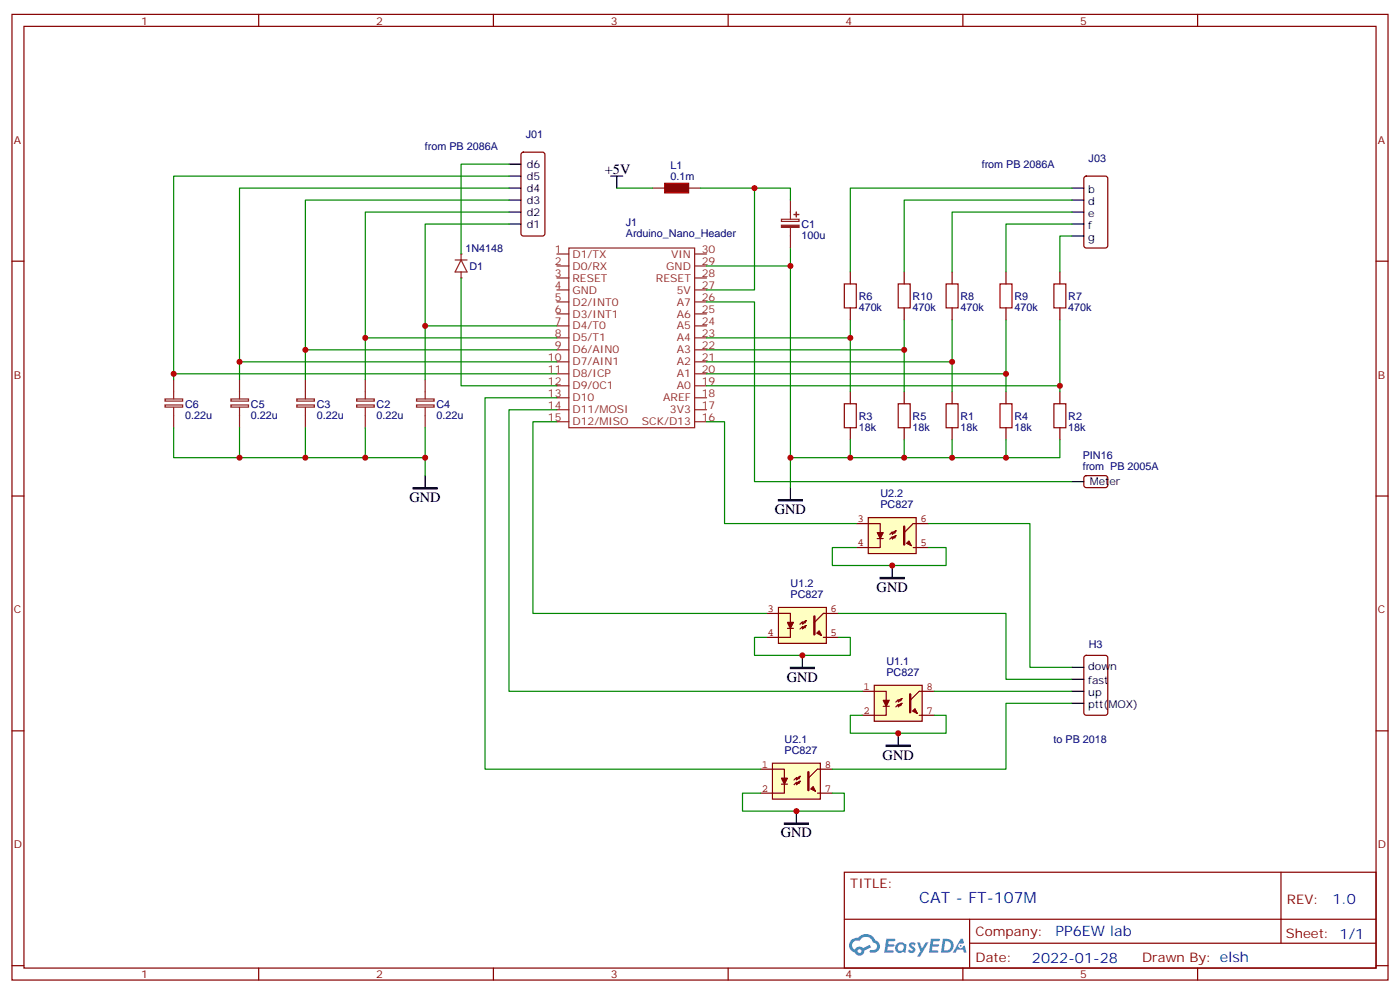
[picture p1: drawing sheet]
<svg xmlns="http://www.w3.org/2000/svg" width="412mm" height="292mm" viewBox="0 0 412 292" stroke-linecap="round" stroke-linejoin="round" font-family="sans-serif">
<g fill="none" stroke="#870000" stroke-width=".35">
<path d="M3.5 4.2h405.4v284.4h-405.4zM7.1 7.8h398.2v277.2h-398.2zM76.2 4.2v3.6M145.3 4.2v3.6M214.5 4.2v3.6M283.6 4.2v3.6M352.8 4.2v3.6M3.5 76.9h3.6M405.3 76.9h3.6M3.5 146h3.6M405.3 146h3.6M3.5 215.2h3.6"/>
<path d="M405.3 215.2h3.6M248.7 256.8h156.6v28.2h-156.6zM377.3 256.8v20.9M248.7 270.7h156.5M285.6 277.7h119.6M285.6 270.7v14.1M3.5 284.3h3.6M76.2 285v3.6M145.3 285v3.6M214.5 285v3.6M283.6 285v3.6M352.8 285v3.6"/>
<path d="M405.3 284.3h3.6"/>
</g>
<g fill="#5487ff">
<path d="M268 277.6a1.22 1.22 0 0 1 1.8 .3l-.4 .6a.47 .47 0 0 0-.4-.4 .47 .47 0 0 0-.5 .2l.2 .2a1.14 1.14 0 0 1 .8 1.8 1.14 1.14 0 0 1-1.9-.1l-.3-.1 .5-.6 .8 .4a.29 .29 0 0 0 .3-.2 .29 .29 0 0 0-.3-.3 1.04 1.04 0 0 1-.6-1.8z"/>
<path d="M261.1 276.4h2.3l.3 .2-.1 .5h-1.8l-.1 .9h1.5l.3 .4-.4 .3h-1.6l-.1 1.1 1.7 .1 .2 .3-.2 .3-2.6 .1z"/>
<path d="M274.2 276.4h2.4l.3 .2-.2 .5h-1.8l-.1 .9h1.5l.3 .4-.3 .3h-1.6l-.2 1.1 1.7 .1 .2 .3-.1 .3h-2.7z"/>
<path d="M283 276.4h.6l.4 1.3-.6 .3a.69 .69 0 0 0-1.1 .2 .69 .69 0 0 0 .5 1 .69 .69 0 0 0 .9-.6l.5-.3 .5 2.2h-.8l-.2-.8h-1.7l-.5 .8h-.9z"/>
<path d="M270.2 277.5h.7l.7 1.8 1.1-1.8h.8l-2.5 4.2h-.8l.9-1.6z"/>
<path d="M277.7 276.4l-.6 4.2h1.4a2.11 2.11 0 0 0 2.4-2.2 2.11 2.11 0 0 0-2.5-2zM278.5 277.1a1.39 1.39 0 0 1 1.6 1.5 1.39 1.39 0 0 1-1.8 1.2h-.2z"/>
<path d="M264 278a1.54 1.54 0 0 0 0 2.2 1.54 1.54 0 0 0 2.1 .1l.6 .3 .3-2.3-.1-.3h-.5a1.49 1.49 0 0 0-2.4 0zM264.3 279a.95 .95 0 0 1 1.9 0 .95 .95 0 0 1-1.9 0z"/>
<path d="M250.8 276.8a2.18 2.18 0 0 0 1 3.7 1.44 1.44 0 0 0 1.7 .9 1.44 1.44 0 0 0 1.1-1.5l2-1-.4-.7-1.9 1a1.47 1.47 0 0 0-2.5 .4 1.39 1.39 0 0 1-.6-1.9 1.39 1.39 0 0 1 2-.5 2.12 2.12 0 0 1 2.1-1.3 2.12 2.12 0 0 1 1.9 1.7 1.14 1.14 0 0 1 1.1 1.4 1.14 1.14 0 0 1-1.6 .7 .43 .43 0 0 0-.6 .4 .43 .43 0 0 0 .4 .5 1.98 1.98 0 0 0 2.6-1.3 1.98 1.98 0 0 0-1.3-2.5 3.1 3.1 0 0 0-5.2-.7l-.9 .1zM252.6 280.1a.55 .55 0 0 1 1.1 0 .55 .55 0 0 1-1.1 0z"/>
<circle cx="283" cy="278.5" r=".26"/>
</g>
<g fill="none" stroke="#8c2424" stroke-width=".35">
<path d="M192.3 55.4h3.5M202.8 55.4h3.6M232.8 58.9v5.7M164 74.8h3.6M164 78.3h3.6M167.6 73h37v52.9h-37zM204.6 74.8h3.5M204.6 78.3h3.5M230.2 64.6h5.2v.6h-5.2zM232.8 67v6M164 81.8h3.6M164 85.4h3.6"/>
<path d="M164 88.9h3.6M164 92.4h3.6M164 96h3.6M164 99.5h3.6M204.6 81.8h3.5M204.6 85.4h3.5M204.6 88.9h3.5M204.6 92.4h3.5M204.6 96h3.5M204.6 99.5h3.5M164 103h3.6M164 106.5h3.6"/>
<path d="M164 110.1h3.6M164 113.6h3.6M164 117.1h3.6M204.6 103h3.5M204.6 106.5h3.5M204.6 110.1h3.5M204.6 113.6h3.5M204.6 117.1h3.5M164 120.6h3.6M164 124.2h3.6M204.6 120.6h3.5M204.6 124.2h3.5"/>
</g>
<path d="M248.7 83.6h3.5v7.1h-3.5zM264.6 83.6h3.5v7.1h-3.5zM278.7 83.6h3.5v7.1h-3.5zM294.6 83.6h3.5v7.1h-3.5zM310.4 83.6h3.6v7.1h-3.6zM248.7 118.9h3.5v7h-3.5zM264.6 118.9h3.5v7h-3.5zM278.7 118.9h3.5v7h-3.5zM294.6 118.9h3.5v7h-3.5zM310.4 118.9h3.6v7h-3.6z" fill="none" stroke="#a10000" stroke-width=".35"/>
<g fill="none" stroke="#870000" stroke-width=".35">
<path d="M250.5 80.1v3.5M250.5 90.7v3.5M266.3 80.1v3.5M266.3 90.7v3.5M280.5 80.1v3.5M280.5 90.7v3.5M296.3 80.1v3.5M296.3 90.7v3.5M312.2 80.1v3.5M312.2 90.7v3.5M250.5 115.4v3.5M266.3 115.4v3.5"/>
<path d="M280.5 115.4v3.5M296.3 115.4v3.5M312.2 115.4v3.5M250.5 125.9v3.6M266.3 125.9v3.6M280.5 125.9v3.6M296.3 125.9v3.6M312.2 125.9v3.6"/>
</g>
<path d="M181.7 55.4h10.6M206.4 55.4h26.4v3.5M232.8 73v61.8h33.5v-5.3M312.2 94.2v19.4h-104.1M280.5 129.5v5.3h-14.2M296.3 129.5v5.3h-15.8M312.2 129.5v5.3h-15.9" fill="none" stroke="#008700" stroke-width=".35"/>
<path d="M195.8 54h7v2.8h-7z" fill="#a10000" stroke="#a10000" stroke-width=".35"/>
<g fill="#8c2424" stroke="#8c2424" stroke-width=".35">
<path d="M230.2 66.3h5.2v.7h-5.2z"/>
<path d="M233.9 63.1l1.4 .1z"/>
<path d="M234.6 62.4v1.5z"/>
</g>
<path d="M179.9 51.9h3.5M181.7 51.9v3.5" fill="none" stroke="#000" stroke-width=".35"/>
<path d="M257.5 201.8h14.1v10.6h-14.1z" fill="#ffffc2" stroke="#850000" stroke-width=".35"/>
<g fill="#850000" stroke="#850000" stroke-width=".35">
<path d="M260.2 206.2h1.7l-.8 1.8z"/>
<path d="M268.8 209.4l.7-.7 .7 1.4z"/>
</g>
<path d="M254 203.6h7.1v2.6M260.2 208h1.7M261.1 208v2.6h-7.1M265 206l.7-.3-.4 .7zM265.7 205.7l-1.1 1v-.7l-.7 .7M265.7 207.1l-.4 .7-.3-.4 .7-.3-1.1 1v-.7l-.7 .7M270.8 210.6h4.4M275.2 203.6h-4.4l-2.7 2.6" fill="none" stroke="#850000" stroke-width=".35"/>
<path d="M268.1 204.4v5.3" fill="none" stroke="#850000" stroke-width=".71"/>
<path d="M229.3 178.9h14.1v10.5h-14.1z" fill="#ffffc2" stroke="#850000" stroke-width=".35"/>
<g fill="#850000" stroke="#850000" stroke-width=".35">
<path d="M232 183.3h1.7l-.9 1.7z"/>
<path d="M240.6 186.4l.7-.7 .7 1.4z"/>
</g>
<path d="M225.8 180.6h7v2.7M232 185h1.7M232.8 185v2.7h-7M236.7 183.1l.8-.4-.4 .7zM237.5 182.7l-1.1 1.1v-.7l-.7 .7M237.5 184.1l-.4 .8-.4-.4 .8-.4-1.1 1.1v-.7l-.7 .7M242.5 187.7h4.4M246.9 180.6h-4.4l-2.6 2.7" fill="none" stroke="#850000" stroke-width=".35"/>
<path d="M239.9 181.5v5.3" fill="none" stroke="#850000" stroke-width=".71"/>
<path d="M227.5 224.7h14.2v10.6h-14.2z" fill="#ffffc2" stroke="#850000" stroke-width=".35"/>
<g fill="#850000" stroke="#850000" stroke-width=".35">
<path d="M230.2 229.1h1.8l-.9 1.8z"/>
<path d="M238.8 232.3l.7-.7 .7 1.4z"/>
</g>
<path d="M224 226.5h7.1v2.6M230.2 230.9h1.8M231.1 230.9v2.6h-7.1M235 229l.7-.4-.4 .7zM235.7 228.6l-1.1 1.1v-.7l-.7 .7M235.7 230l-.4 .7-.3-.3 .7-.4-1.1 1.1v-.7l-.7 .7M240.8 233.5h4.4M245.2 226.5h-4.4l-2.7 2.6" fill="none" stroke="#850000" stroke-width=".35"/>
<path d="M238.1 227.4v5.3" fill="none" stroke="#850000" stroke-width=".71"/>
<path d="M255.8 152.4h14.1v10.6h-14.1z" fill="#ffffc2" stroke="#850000" stroke-width=".35"/>
<g fill="#850000" stroke="#850000" stroke-width=".35">
<path d="M258.4 156.8h1.8l-.9 1.8z"/>
<path d="M267.1 160l.7-.7 .7 1.4z"/>
</g>
<path d="M252.2 154.2h7.1v2.6M258.4 158.6h1.8M259.3 158.6v2.6h-7.1M263.2 156.6l.7-.3-.3 .7zM263.9 156.3l-1 1v-.7l-.8 .7M263.9 157.7l-.3 .7-.4-.4 .7-.3-1 1v-.7l-.8 .7M273.4 154.2h-4.4l-2.7 2.6M269 161.2h4.4" fill="none" stroke="#850000" stroke-width=".35"/>
<path d="M266.3 155v5.3" fill="none" stroke="#850000" stroke-width=".71"/>
<g fill="none" stroke="#8c2424" stroke-width=".35">
<path d="M134.1 76.6h3.5M135.8 76.6l1.8 3.5h-3.5zM135.8 74.8v1.8M135.8 80.1v1.7M48.6 119.2h5.2v.7h-5.2zM48.6 117.5h5.2v.6h-5.2zM51.2 111.8v5.7M51.2 119.9v6M68 119.2h5.2v.7h-5.2zM68 117.5h5.2v.6h-5.2zM70.6 111.8v5.7M70.6 119.9v6"/>
<path d="M87.4 119.2h5.2v.7h-5.2zM87.4 117.5h5.2v.6h-5.2zM90 111.8v5.7M90 119.9v6M105.1 119.2h5.1v.7h-5.1zM105.1 117.5h5.1v.6h-5.1zM107.6 111.8v5.7M107.6 119.9v6M122.7 119.2h5.2v.7h-5.2zM122.7 117.5h5.2v.6h-5.2zM125.2 111.8v5.7M125.2 119.9v6"/>
</g>
<path d="M164 96h-38.8v15.8M164 99.5h-56.4v12.3M164 103h-74v8.8M164 106.5h-93.4v5.3M164 110.1h-112.8v1.7M51.2 125.9v8.9h74v-8.9" fill="none" stroke="#008700" stroke-width=".35"/>
<g fill="#8c2424">
<circle cx="135.8" cy="81.8" r=".18"/>
<circle cx="135.8" cy="74.8" r=".18"/>
</g>
<g fill="none" stroke="#008700" stroke-width=".35">
<path d="M149.9 58.9h-59.9v44.1M149.9 55.4h-79.3v51.1M149.9 51.9h-98.7v58.2M149.9 48.3h-14.1v26.5M222.2 55.4v30h-14.1M315.7 58.9h-49.4v21.2M315.7 55.4h-65.2v24.7M149.9 66h-24.7v30M149.9 62.4h-42.3v37.1M208.1 78.3h24.7M315.7 69.5h-3.5v10.6M315.7 66h-19.4v14.1"/>
<path d="M315.7 62.4h-35.2v17.7M135.8 81.8v31.8h28.2M208.1 88.9h14.1v52.9h93.5M250.5 94.2v5.3h-42.4M250.5 99.5v15.9M266.3 94.2v8.8h-58.2M280.5 94.2v12.3h-72.4M296.3 94.2v15.9h-88.2M164 117.1h-21.1v109.4h81.1M266.3 103v12.4M280.5 106.5v8.9M296.3 110.1v5.3"/>
<path d="M312.2 113.6v1.8M70.6 125.9v8.9M90 125.9v8.9M107.6 125.9v8.9M125.2 134.8v5.3M164 124.2h-7v56.4h68.8M164 120.6h-14.1v83h104.1M208.1 124.2h5.3v30h38.8M232.8 134.8v8.8M250.5 129.5v5.3M273.4 154.2h30v42.3h12.3M252.2 161.2h-7v5.3h33.5v-5.3h-5.3"/>
<path d="M225.8 187.7h-3.6v5.3h28.3v-5.3h-3.6M246.9 180.6h49.4v19.4h19.4M254 210.6h-3.5v5.3h28.2v-5.3h-3.5M275.2 203.6h40.5M315.7 207.1h-19.4v19.4h-51.1M224 233.5h-5.3v5.3h30v-5.3h-3.5"/>
</g>
<path d="M153.7 45l.5-.2h5.6l.7 .4v23.6l-.4 .6-5.9 .1-.7-.5v-23.5zM319.5 52.1l.5-.2h5.6l.7 .4v20l-.4 .7h-5.9l-.7-.4v-20zM319.5 140.3l.5-.2h5.9l.4 .7v2.3l-.7 .5-5.9-.1-.4-.6v-2.1zM319.5 193.2l.5-.2h5.6l.7 .4v16.5l-.4 .7h-5.9l-.7-.5v-16.4z" fill="none" stroke="#870000" stroke-width=".35"/>
<g fill="none" stroke="#000" stroke-width=".35">
<path d="M149.9 55.4h3.6M149.9 58.9h3.6M149.9 48.3h3.6M149.9 51.9h3.6M315.7 55.4h3.6M315.7 58.9h3.6M149.9 62.4h3.6M149.9 66h3.6M315.7 62.4h3.6M315.7 66h3.6M315.7 69.5h3.6M125.2 140.1v3.5"/>
<path d="M232.8 143.6v3.5M315.7 141.8h3.6M262.8 166.5v3.5M236.4 193v3.5M315.7 196.5h3.6M264.6 215.9v3.5M315.7 200h3.6M315.7 203.6h3.6M315.7 207.1h3.6M234.6 238.8v3.6"/>
</g>
<path d="M121.7 143.6h7.1v.3h-7.1zM229.3 147.1h7.1v.4h-7.1zM259.3 170h7v.4h-7zM232.8 196.5h7.1v.3h-7.1zM261.1 219.4h7v.4h-7zM231.1 242.4h7v.3h-7z" fill="#000" stroke="#000" stroke-width=".35"/>
<g fill="#c00">
<circle cx="280.5" cy="134.8" r=".88"/>
<circle cx="296.3" cy="134.8" r=".88"/>
<circle cx="312.2" cy="113.6" r=".88"/>
<circle cx="296.3" cy="110.1" r=".88"/>
<circle cx="266.3" cy="103" r=".88"/>
<circle cx="250.5" cy="99.5" r=".88"/>
<circle cx="262.8" cy="166.5" r=".88"/>
<circle cx="234.6" cy="238.8" r=".88"/>
<circle cx="266.3" cy="134.8" r=".88"/>
<circle cx="280.5" cy="106.5" r=".88"/>
<circle cx="70.6" cy="134.8" r=".88"/>
<circle cx="90" cy="134.8" r=".88"/>
<circle cx="107.6" cy="134.8" r=".88"/>
<circle cx="264.6" cy="215.9" r=".88"/>
<circle cx="236.4" cy="193" r=".88"/>
<circle cx="125.2" cy="134.8" r=".88"/>
<circle cx="232.8" cy="78.3" r=".88"/>
<circle cx="250.5" cy="134.8" r=".88"/>
<circle cx="232.8" cy="134.8" r=".88"/>
<circle cx="222.3" cy="55.4" r=".88"/>
<circle cx="125.2" cy="96" r=".88"/>
<circle cx="107.6" cy="99.5" r=".88"/>
<circle cx="90" cy="103" r=".88"/>
<circle cx="70.6" cy="106.5" r=".88"/>
<circle cx="51.2" cy="110.1" r=".88"/>
</g>
<text font-size="4.6" fill="#00f" x="270.8" y="265.8">CAT - FT-107M</text>
<g font-size="4.2">
<text x="178.2" y="51.2">+5V</text>
<text x="120.6" y="147.8">GND</text>
<text x="228.2" y="151.3">GND</text>
<text x="258.2" y="174.3">GND</text>
<text x="231.8" y="200.7">GND</text>
<text x="260" y="223.7">GND</text>
<text x="230" y="246.6">GND</text>
</g>
<g font-size="4.2" fill="#00f">
<text x="392.5" y="266.1">1.0</text>
<text x="310.9" y="275.6">PP6EW lab</text>
<text x="304" y="283.4">2022-01-28</text>
</g>
<g font-size="3.9" fill="#800">
<text x="250.5" y="261.4">TITLE:</text>
<text x="379.1" y="266.1">REV:</text>
<text x="287.4" y="275.6">Company:</text>
<text x="378.7" y="276.2">Sheet: 1/1</text>
<text x="287.4" y="283.3">Date:</text>
<text x="336.4" y="283.4">Drawn By: elsh</text>
</g>
<g font-size="3.2" fill="#800">
<text x="41.6" y="7.2">1</text>
<text x="110.8" y="7.2">2</text>
<text x="179.9" y="7.2">3</text>
<text x="249.1" y="7.2">4</text>
<text x="318.2" y="7.2">5</text>
<text x="4.1" y="42.3">A</text>
<text x="405.9" y="42.3">A</text>
<text x="4.1" y="111.5">B</text>
<text x="405.9" y="111.5">B</text>
<text x="4.1" y="180.6">C</text>
<text x="405.9" y="180.6">C</text>
<text x="4.1" y="249.8">D</text>
<text x="405.9" y="249.8">D</text>
<text x="41.6" y="288">1</text>
<text x="110.8" y="288">2</text>
<text x="179.9" y="288">3</text>
<text x="249.1" y="288">4</text>
<text x="318.2" y="288">5</text>
</g>
<g font-size="3.2" fill="#000080">
<text x="154.9" y="40.7">J01</text>
<text x="125.1" y="44.3">from PB 2086A</text>
<text x="320.7" y="47.8">J03</text>
<text x="197.5" y="52.9">0.1m</text>
<text x="197.5" y="49.7">L1</text>
<text x="289.2" y="49.6">from PB 2086A</text>
<text x="184.4" y="69.8">Arduino_Nano_Header</text>
<text x="184.4" y="66.6">J1</text>
<text x="236.1" y="70.3">100u</text>
<text x="236.1" y="67.1">C1</text>
<text x="137.1" y="74.3">1N4148</text>
<text x="138.3" y="79.6">D1</text>
<text x="252.9" y="88.3">R6</text>
<text x="268.8" y="88.3">R10</text>
<text x="282.9" y="88.3">R8</text>
<text x="298.8" y="88.3">R9</text>
<text x="314.7" y="88.3">R7</text>
<text x="252.9" y="91.5">470k</text>
<text x="268.8" y="91.5">470k</text>
<text x="282.9" y="91.5">470k</text>
<text x="298.8" y="91.5">470k</text>
<text x="314.7" y="91.5">470k</text>
<text x="54.5" y="123.2">0.22u</text>
<text x="54.5" y="120">C6</text>
<text x="73.9" y="123.2">0.22u</text>
<text x="73.9" y="120">C5</text>
<text x="93.3" y="123.2">0.22u</text>
<text x="93.3" y="120">C3</text>
<text x="110.9" y="123.2">0.22u</text>
<text x="110.9" y="120">C2</text>
<text x="128.6" y="123.2">0.22u</text>
<text x="128.6" y="120">C4</text>
<text x="252.9" y="123.5">R3</text>
<text x="268.8" y="123.5">R5</text>
<text x="282.9" y="123.5">R1</text>
<text x="298.8" y="123.5">R4</text>
<text x="314.7" y="123.5">R2</text>
<text x="252.9" y="126.8">18k</text>
<text x="268.8" y="126.8">18k</text>
<text x="282.9" y="126.8">18k</text>
<text x="298.8" y="126.8">18k</text>
<text x="314.7" y="126.8">18k</text>
<text x="318.9" y="135.1">PIN16</text>
<text x="318.9" y="138.3">from PB 2005A</text>
<text x="259.3" y="149.7">PC827</text>
<text x="259.3" y="146.4">U2.2</text>
<text x="232.9" y="172.9">U1.2</text>
<text x="232.9" y="176.2">PC827</text>
<text x="320.7" y="190.7">H3</text>
<text x="261.1" y="195.8">U1.1</text>
<text x="261.1" y="199.1">PC827</text>
<text x="231.1" y="218.7">U2.1</text>
<text x="310.4" y="218.9">to PB 2018</text>
<text x="231.1" y="222">PC827</text>
</g>
<g font-size="3.2">
<text x="155.2" y="49.4">d6</text>
<text x="155.2" y="52.9">d5</text>
<text x="155.2" y="56.4">d4</text>
<text x="155.2" y="60">d3</text>
<text x="320.6" y="56.8">b</text>
<text x="155.2" y="63.5">d2</text>
<text x="320.6" y="60.3">d</text>
<text x="320.6" y="63.9">e</text>
<text x="155.2" y="67">d1</text>
<text x="320.6" y="67.4">f</text>
<text x="320.6" y="70.9">g</text>
<text x="321" y="142.9">Meter</text>
<text x="320.6" y="197.2">down</text>
<text x="320.6" y="201.4">fast</text>
<text x="320.6" y="205">up</text>
<text x="320.6" y="208.5">ptt(MOX)</text>
</g>
<g font-size="3.2" fill="#8d2323">
<text x="163.4" y="74.4">1</text>
<text x="163.4" y="78">2</text>
<text x="168.6" y="75.8">D1/TX</text>
<text x="197.7" y="75.8">VIN</text>
<text x="206.7" y="74.4">30</text>
<text x="206.7" y="78">29</text>
<text x="163.4" y="81.5">3</text>
<text x="168.6" y="79.4">D0/RX</text>
<text x="168.6" y="82.9">RESET</text>
<text x="193.2" y="82.9">RESET</text>
<text x="196.3" y="79.4">GND</text>
<text x="206.7" y="81.5">28</text>
<text x="163.4" y="85">4</text>
<text x="163.4" y="88.5">5</text>
<text x="168.6" y="86.4">GND</text>
<text x="168.6" y="90">D2/INT0</text>
<text x="199.4" y="90">A7</text>
<text x="199.4" y="86.4">5V</text>
<text x="206.7" y="88.5">26</text>
<text x="206.7" y="85">27</text>
<text x="163.4" y="92.1">6</text>
<text x="163.4" y="95.6">7</text>
<text x="168.6" y="93.5">D3/INT1</text>
<text x="199.4" y="93.5">A6</text>
<text x="206.7" y="95.6">24</text>
<text x="206.7" y="92.1">25</text>
<text x="163.4" y="99.1">8</text>
<text x="168.6" y="97">D4/T0</text>
<text x="168.6" y="100.5">D5/T1</text>
<text x="199.4" y="100.5">A4</text>
<text x="199.4" y="97">A5</text>
<text x="206.7" y="99.1">23</text>
<text x="161.4" y="106.2">10</text>
<text x="163.4" y="102.7">9</text>
<text x="168.6" y="104.1">D6/AIN0</text>
<text x="168.6" y="107.6">D7/AIN1</text>
<text x="199.4" y="107.6">A2</text>
<text x="199.4" y="104.1">A3</text>
<text x="206.7" y="106.2">21</text>
<text x="206.7" y="102.7">22</text>
<text x="161.4" y="109.7">11</text>
<text x="161.4" y="113.2">12</text>
<text x="168.6" y="111.1">D8/ICP</text>
<text x="199.4" y="111.1">A1</text>
<text x="206.7" y="109.7">20</text>
<text x="206.7" y="113.2">19</text>
<text x="161.4" y="116.8">13</text>
<text x="168.6" y="114.7">D9/0C1</text>
<text x="168.6" y="118.2">D10</text>
<text x="195.3" y="118.2">AREF</text>
<text x="199.4" y="114.7">A0</text>
<text x="206.7" y="116.8">18</text>
<text x="161.4" y="120.3">14</text>
<text x="161.4" y="123.8">15</text>
<text x="168.6" y="121.7">D11/MOSI</text>
<text x="168.6" y="125.2">D12/MISO</text>
<text x="189.1" y="125.2">SCK/D13</text>
<text x="197.4" y="121.7">3V3</text>
<text x="206.7" y="123.8">16</text>
<text x="206.7" y="120.3">17</text>
</g>
<g font-size="3.2" fill="#840000">
<text x="252.6" y="153.8">3</text>
<text x="271.1" y="153.8">6</text>
<text x="252.6" y="160.9">4</text>
<text x="271.1" y="160.9">5</text>
<text x="226.1" y="180.3">3</text>
<text x="244.7" y="180.3">6</text>
<text x="226.1" y="187.3">4</text>
<text x="244.7" y="187.3">5</text>
<text x="254.4" y="203.2">1</text>
<text x="272.9" y="203.2">8</text>
<text x="254.4" y="210.3">2</text>
<text x="272.9" y="210.3">7</text>
<text x="224.4" y="226.1">1</text>
<text x="242.9" y="226.1">8</text>
<text x="224.4" y="233.2">2</text>
<text x="242.9" y="233.2">7</text>
</g>
</svg>
